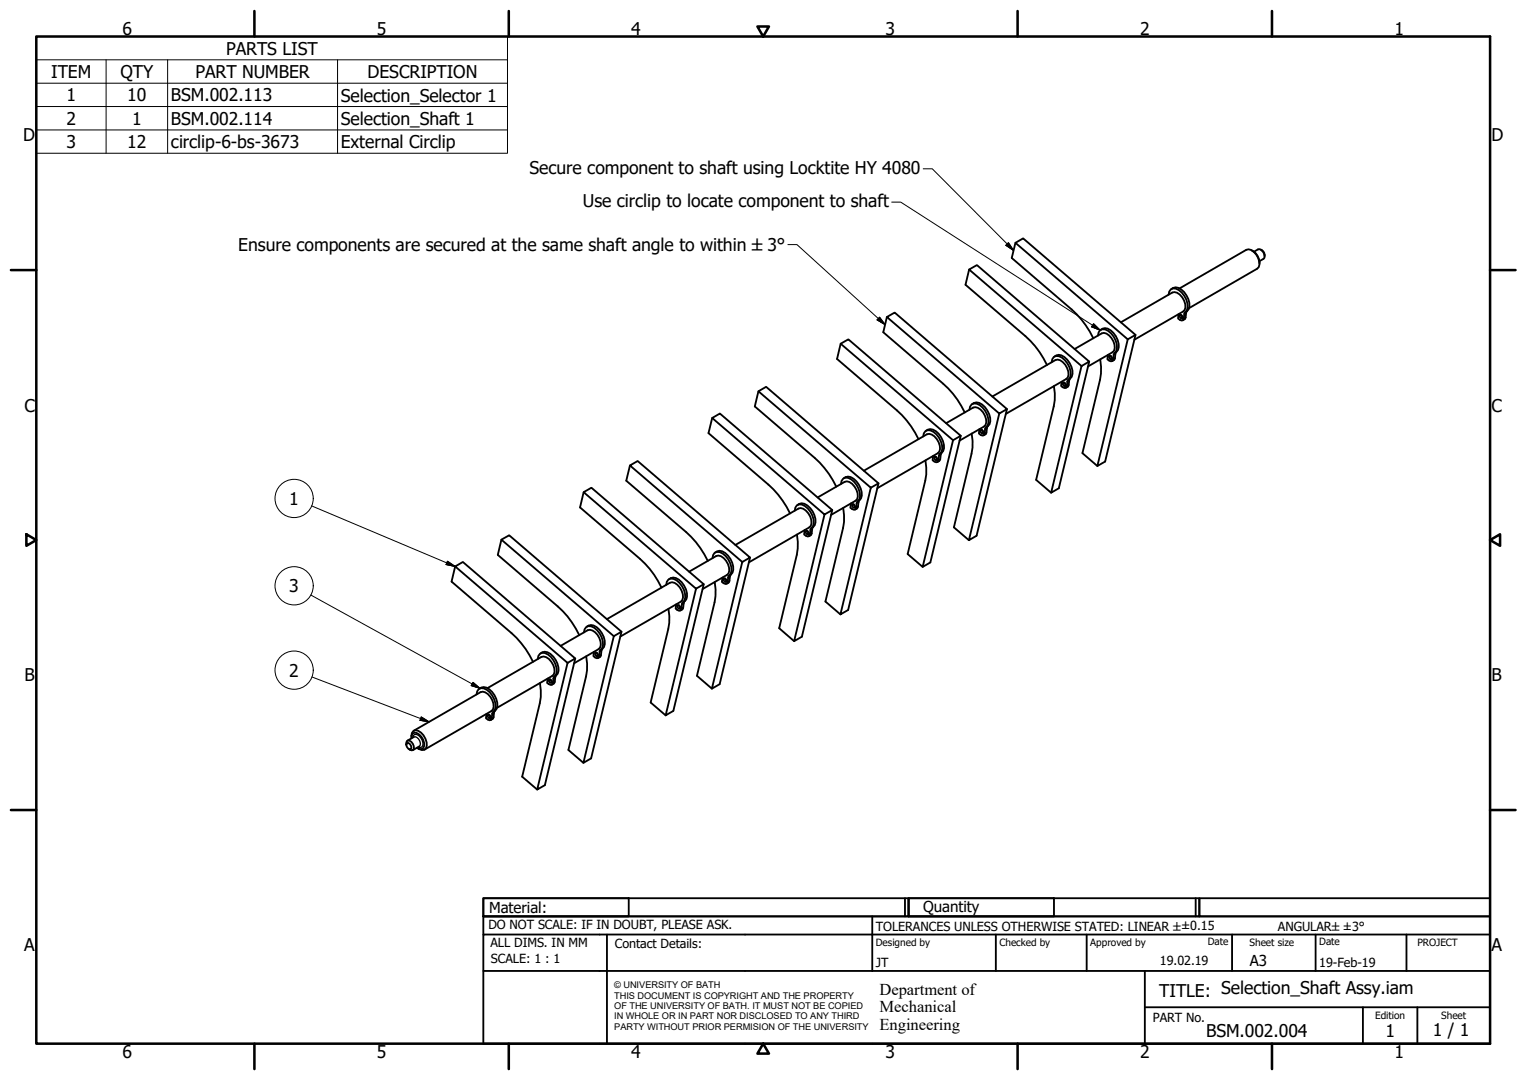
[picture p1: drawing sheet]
<svg xmlns="http://www.w3.org/2000/svg" width="420mm" height="297mm" viewBox="0 0 420 297" stroke-linecap="round" stroke-linejoin="round" font-family="sans-serif">
<!-- layer: Visible (ISO) -->
<g fill="none" stroke="#000" stroke-width=".51">
<path d="M266.7 74.1l-1 4.2 16.5 14.2a23.9 23.9 0 0 1 5.9 7.9M266.7 74.1l2.1-1.2 30.9 26.5-2.1 1.3zM279.4 66.8l-1 4.2 16.5 14.1a24.3 24.3 0 0 1 5.9 7.9M279.4 66.8l2.1-1.2 30.9 26.5-2.1 1.2zM322.3 79.5a1.99 1.99 0 0 1 2.7 .1 5.1 5.1 0 0 1 2.1 5.5 2.67 2.67 0 0 0-1 2.5l-.7 .5M324.6 79.3l18.3-10.6a2.35 2.35 0 0 1 2.8 1.3 3.7 3.7 0 0 1 .7 3.5l-.5 .4-18.7 10.8M344.4 68.9a3.9 3.9 0 0 1 2.2 3.6M345 69.2l1.2-.6a1.73 1.73 0 0 1 1.5 2.6l-1.2 .6M346.9 68.7a1.68 1.68 0 0 1 1.1 1.8M231.3 94.5l-1 4.2 16.5 14.2a24.3 24.3 0 0 1 5.9 7.9M231.3 94.5l2.1-1.2 31 26.6-2.2 1.2zM244 87.2l-1 4.2 16.5 14.1a23.5 23.5 0 0 1 6 7.9"/>
<path d="M244 87.2l2.2-1.2 30.9 26.5-2.1 1.2zM289.4 99.6a1.63 1.63 0 0 1 .9-1.6 1.63 1.63 0 0 1 1.9 .3 5.2 5.2 0 0 1 2.2 5.6 2.25 2.25 0 0 0-.8 2.3l-.2 .4-.5 .1-.9-.5 .1-1.2M290.2 98.1a1.97 1.97 0 0 1 2.7 .1 5.1 5.1 0 0 1 2 5.4 2.68 2.68 0 0 0-.9 2.6l-.7 .5M295.7 96l7.4-4.3a2.34 2.34 0 0 1 2.7 1.3 3.7 3.7 0 0 1 .7 3.4l-.4 .5-6.7 3.9M299.7 99.4l-8.4 34.9-2.1 1.2 8.4-34.8M302.1 92.3l.2-.9a1.61 1.61 0 0 1 2.6-.4 5.2 5.2 0 0 1 2.2 5.5 2.35 2.35 0 0 0-.8 2.3l-.2 .5-.4 .1-1-.6 .1-1.2M302.7 98.9l.3 1.9-.3 3.6-4.9 20.2 4.1 3.6M302.9 90.7a1.99 1.99 0 0 1 2.7 .2 5.2 5.2 0 0 1 2 5.4 2.67 2.67 0 0 0-.9 2.5l-.7 .5M305.3 97.8l.6 .4-.1 .7-.6-.5zM305.6 97.9l.4 .6M308.4 88.7l14.2-8.2a2.4 2.4 0 0 1 2.7 1.3 3.6 3.6 0 0 1 .7 3.4l-.4 .5-13.5 7.7M312.4 92.1l-8.3 34.8-2.2 1.3 8.4-34.9"/>
<path d="M321.5 81.1a1.62 1.62 0 0 1 1-1.7 1.62 1.62 0 0 1 1.9 .4 5.2 5.2 0 0 1 2.2 5.5 2.25 2.25 0 0 0-.9 2.3l-.2 .4-.4 .2-1-.6 .2-1.2M324.7 86.6l.6 .4-.1 .6-.5-.4-.1-.4zM325.1 86.7l.3 .6M196 115l-1.1 4.1 16.5 14.2a24.3 24.3 0 0 1 6 7.9M196 115l2.1-1.3 30.9 26.6-2.1 1.2zM208.7 107.6l-1 4.2 16.5 14.1a24.9 24.9 0 0 1 5.9 7.9M208.7 107.6l2.1-1.2 30.9 26.5-2.1 1.2zM254.8 118.5a2.02 2.02 0 0 1 2.7 .1 5.2 5.2 0 0 1 2 5.4 2.23 2.23 0 0 0-.8 2.3l-.8 .8M260.3 116.4l7.5-4.3a2.45 2.45 0 0 1 2.7 1.3 3.7 3.7 0 0 1 .7 3.4l-.4 .5-6.8 3.9M264.4 119.9l-8.4 34.8-2.1 1.2 8.3-34.8M266.7 112.7a1.63 1.63 0 0 1 1-1.7 1.63 1.63 0 0 1 1.9 .4 5.2 5.2 0 0 1 2.2 5.6 2.25 2.25 0 0 0-.9 2.2l-.2 .5-.4 .1-1-.6 .2-1.1M267.4 119.3l.2 2-.3 3.5-4.8 20.2 4.1 3.6"/>
<path d="M267.5 111.1a2.03 2.03 0 0 1 2.7 .2 5.1 5.1 0 0 1 2.1 5.4 2.67 2.67 0 0 0-1 2.6l-.7 .4M269.9 118.2l.6 .4 .1 .4-.2 .3-.5-.5zM270.3 118.3l.3 .6M273 109.1l17.4-10.1a2.35 2.35 0 0 1 2.7 1.3 3.7 3.7 0 0 1 .7 3.5l-.4 .4-16.6 9.6M277.1 112.5l-8.4 34.8-2.1 1.3 8.4-34.9M290 106.2l.2 2-.3 3.6-4.8 20.2 4.1 3.5M292.6 105.1l.6 .5v.4l-.1 .2-.6-.4zM292.9 105.2l.3 .6M160.6 135.4l-1 4.2 16.5 14.1a23.9 23.9 0 0 1 5.9 7.9M160.6 135.4l2.1-1.3 30.9 26.6-2.1 1.2zM173.3 128l-1 4.2 16.5 14.2a24.3 24.3 0 0 1 6 7.9M173.3 128l2.2-1.2 30.9 26.5-2.2 1.3z"/>
<path d="M219.4 138.9a1.99 1.99 0 0 1 2.8 .1 5.2 5.2 0 0 1 2 5.4 2.67 2.67 0 0 0-1 2.6l-.6 .5M225 136.8l7.4-4.3a2.34 2.34 0 0 1 2.7 1.3 3.6 3.6 0 0 1 .7 3.5l-.4 .4-6.7 3.9M231.4 133.1a1.62 1.62 0 0 1 .9-1.7 1.62 1.62 0 0 1 1.9 .4 5.3 5.3 0 0 1 2.2 5.6 2.31 2.31 0 0 0-.8 2.2l-.2 .5-.4 .1-1-.5 .1-1.2M232 139.7l.2 3.8-.2 1.8-4.9 20.1 4.1 3.6M232.2 131.5a2 2 0 0 1 2.7 .2 5.1 5.1 0 0 1 2 5.4 2.23 2.23 0 0 0-.8 2.3l-.3 .5-.5 .3M234.6 138.6l.6 .5 .1 .4-.2 .2-.6-.4zM234.9 138.7l.3 .6M237.7 129.5l17.3-10a2.41 2.41 0 0 1 2.7 1.2 3.6 3.6 0 0 1 .8 3.5l-.5 .5-16.6 9.6M241.7 132.9l-8.3 34.9-2.2 1.2 8.4-34.9M254 120a1.62 1.62 0 0 1 1-1.6 1.62 1.62 0 0 1 1.8 .4 5.3 5.3 0 0 1 2.3 5.5 2.3 2.3 0 0 0-.9 2.3l-.2 .4-.4 .2-1-.6 .2-1.2M254.6 126.6l.3 3.9-.3 1.7-4.9 20.2 4.2 3.5M257.2 125.5l.6 .5 .1 .4-.2 .2-.6-.4z"/>
<path d="M257.5 125.7l.4 .5M125.2 155.8l-1 4.2 16.5 14.1a24.9 24.9 0 0 1 6 7.9M125.2 155.8l2.2-1.2 30.9 26.5-2.1 1.2zM138 148.4l-1 4.2 16.5 14.2a23.5 23.5 0 0 1 5.9 7.9M138 148.4l2.1-1.2 30.9 26.5-2.1 1.3zM184.1 159.3a2.03 2.03 0 0 1 2.7 .1 5.1 5.1 0 0 1 2 5.5 2.6 2.6 0 0 0-.9 2.5l-.7 .5M189.6 157.2l7.5-4.3a2.34 2.34 0 0 1 2.7 1.3 3.7 3.7 0 0 1 .7 3.5l-.5 .4-6.7 3.9M196 153.5l.2-.8a1.61 1.61 0 0 1 2.6-.5 5.2 5.2 0 0 1 2.3 5.6 2.36 2.36 0 0 0-.9 2.3l-.2 .4-.4 .1-1-.5 .2-1.2M196.8 151.9a1.99 1.99 0 0 1 2.7 .2 5.2 5.2 0 0 1 2 5.4 2.68 2.68 0 0 0-.9 2.6l-.7 .5M199.2 159l.6 .5-.1 .6-.6-.4zM199.6 159.1l.3 .6M202.3 149.9l17.4-10a2.34 2.34 0 0 1 2.7 1.3 3.7 3.7 0 0 1 .7 3.4l-.4 .5-16.6 9.6"/>
<path d="M206.4 153.3l-8.4 34.9-2.1 1.2 8.3-34.8M218.7 140.4a1.61 1.61 0 0 1 .9-1.6 1.61 1.61 0 0 1 1.9 .4 5.2 5.2 0 0 1 2.2 5.5 2.35 2.35 0 0 0-.9 2.3l-.1 .4-.5 .2-.9-.6 .1-1.2M219.3 147l.2 2-.3 3.6-4.8 20.2 4.1 3.5M221.8 146l.6 .4v.6l-.6-.4zM222.2 146.1l.3 .5M229 140.3l-8.4 34.8-2.1 1.2 8.4-34.8M148.7 179.7a2.02 2.02 0 0 1 2.7 .1 5.2 5.2 0 0 1 2.1 5.5 2.23 2.23 0 0 0-.9 2.2l-.8 .8M154.3 177.6l7.4-4.3a2.45 2.45 0 0 1 2.7 1.3 3.7 3.7 0 0 1 .7 3.5l-.4 .4-6.7 3.9M160.7 173.9a1.63 1.63 0 0 1 .9-1.6 1.63 1.63 0 0 1 1.9 .3 5.2 5.2 0 0 1 2.2 5.6 2.25 2.25 0 0 0-.8 2.3l-.2 .4-.4 .1-1-.5 .1-1.2M161.5 172.3a2.03 2.03 0 0 1 2.7 .2 5.1 5.1 0 0 1 2 5.4 2.67 2.67 0 0 0-.9 2.6l-.7 .5M163.9 179.4l.6 .5v.4l-.1 .2-.6-.4-.1-.4zM164.2 179.5l.3 .6"/>
<path d="M167 170.3l17.3-10a2.35 2.35 0 0 1 2.7 1.3 3.7 3.7 0 0 1 .7 3.4l-.4 .5-16.6 9.6M171 173.7l-8.4 34.9-2.1 1.2 8.4-34.8M183.3 160.9a1.63 1.63 0 0 1 .9-1.7 1.63 1.63 0 0 1 1.9 .4 5.2 5.2 0 0 1 2.2 5.5 2.25 2.25 0 0 0-.8 2.3l-.2 .4-.4 .2-1-.6 .1-1.2M183.9 167.4l.3 2-.3 3.6-4.9 20.2 4.2 3.6M186.5 166.4l.6 .4 .1 .4-.2 .3-.6-.5zM186.8 166.5l.4 .6M193.6 160.7l-8.3 34.8-2.1 1.3 8.3-34.9M196.7 160.1l.2 2-.3 3.6-4.8 20.2 4.1 3.5M131.1 191a1.51 1.51 0 0 1 2-1.7 5.2 5.2 0 0 1 3 5.9 2.36 2.36 0 0 0-.8 2.3l-.2 .5-.4 .1-1-.5 .2-1.3M131.9 189.4a1.99 1.99 0 0 1 2.7 .2 5.1 5.1 0 0 1 2 5.4 2.23 2.23 0 0 0-.8 2.3l-.8 .7M134.1 189.3l14.9-8.6a2.39 2.39 0 0 1 2.7 1.3 3.6 3.6 0 0 1 .7 3.4l-.4 .5-15.2 8.8M134.3 196.5l.6 .4-.1 .7-.6-.4z"/>
<path d="M134.6 196.6l.4 .6M148 181.3a1.62 1.62 0 0 1 .9-1.7 1.62 1.62 0 0 1 1.9 .4 5.3 5.3 0 0 1 2.2 5.5 2.31 2.31 0 0 0-.9 2.3l-.2 .5-.4 .1-1-.6 .2-1.2M148.6 187.9l.2 3.8-.3 1.7-4.8 20.2 4.1 3.6M151.1 186.8l.6 .4 .1 .4-.1 .3-.6-.5zM151.5 186.9l.3 .6M158.3 181.1l-8.4 34.8-2.1 1.3 8.4-34.9M161.3 180.5l.2 2-.3 3.6-4.8 20.2 4.1 3.5M111.8 204.8l.1-.9 .3-.2a1.88 1.88 0 0 1 1.5 2.5l-.4 .2-.8-.4M111.9 204.4l.4-.1a1.31 1.31 0 0 1 .8 1.7l-.4 .1a1.31 1.31 0 0 1-.8-1.7zM113.2 202.8a1.43 1.43 0 0 1 .4-1.5 1.43 1.43 0 0 1 1.5-.3 4.1 4.1 0 0 1 2.1 4.8 1.53 1.53 0 0 1-2.2 0M113.2 203.1l.1-.8 .2-.5a1.76 1.76 0 0 1 2.5 .9 2.85 2.85 0 0 1 .5 3l-.5 .3h-.6l-.7-.3M113.8 201l18.4-10.6a2.37 2.37 0 0 1 2.7 1.3 3.7 3.7 0 0 1 .7 3.4l-.4 .5-18.4 10.6"/>
<path d="M113.9 202.7l-1.8 1M115.4 205.3l-1.8 1"/>
</g>
<!-- layer: Visible Narrow (ISO) -->
<g fill="none" stroke="#000" stroke-width=".36">
<path d="M306.8 98.5l-.5 .3M306.9 97.3l-.5 .3M307.2 96.8l-.5 .3M326.2 87.3l-.5 .3M326.4 86l-.5 .3M326.6 85.6l-.5 .3M271.4 118.9l-.5 .3M271.6 117.7l-.5 .3M271.8 117.2l-.5 .3M294 105.9l-.4 .3M294.2 104.6l-.5 .3M294.4 104.1l-.5 .3"/>
<path d="M236.1 139.4l-.5 .2M236.2 138.1l-.5 .3M236.5 137.6l-.5 .3M258.7 126.3l-.5 .3M258.8 125l-.5 .3M259.1 124.6l-.5 .2M200.7 159.8l-.5 .3M200.9 158.5l-.5 .3M201.1 158l-.5 .3M223.3 146.7l-.5 .3M223.5 145.5l-.5 .2M223.7 145l-.5 .3"/>
<path d="M165.5 178.9l-.5 .3M165.8 178.4l-.6 .3M188 167.1l-.5 .3M188.1 165.9l-.5 .3M188.4 165.4l-.5 .3M135.8 197.3l-.5 .2M135.9 196l-.5 .3M136.2 195.5l-.5 .3M152.6 187.5l-.5 .3M152.8 186.3l-.5 .3M153 185.8l-.5 .3M165.4 180.2l-.5 .3"/>
<path d="M113.6 202.9l.1-.6 .4-.3a2.44 2.44 0 0 1 2 3.5l-.5 .1-.5-.1M113.9 202.7a1.71 1.71 0 0 1 1.5 2.6"/>
</g>
<!-- layer: Symbol (ISO) -->
<g fill="none" stroke="#000" stroke-width=".28">
<path d="M10 16.5v-6.5h129.6v6.5M10 16.5h129.6v6.4M10 16.5v25.6h129.6v-19.2M29.2 16.5v25.6M46.1 16.5v25.6M92.9 16.5v25.6M10 22.9h129.6M10 29.3h129.6M10 35.7h129.6M245.3 55.6h2.5l54.9 35.2M254 46.4h2.5l22.4 22.5M216.8 67.3h2.5l24.2 22"/>
<path d="M277.5 66.7l1.4 2.2-2.1-1.4zM242 87.2l1.5 2.1-2.2-1.3zM300.9 89l1.8 1.8-2.3-.9zM85.7 139.1l39.5 16.7M123.1 154.4l2.1 1.4-2.5-.5zM85.5 163.6l46.6 25.7M85.8 186.2l32.3 12.3M115.9 197.2l2.2 1.3-2.5-.4zM130.2 187.7l1.9 1.6-2.4-.7z"/>
<circle cx="80.9" cy="137.1" r="5.3"/>
<circle cx="80.9" cy="161.1" r="5.3"/>
<circle cx="80.9" cy="184.3" r="5.3"/>
</g>
<!-- layer: Border (ISO) -->
<g fill="none" stroke="#000" stroke-width=".7">
<path d="M10 10h400v277h-400zM70 3v7M140 3v7M208.4 7.3h3.2l-1.6 2.7zM280 3v7M350 3v7M3 74.3h7M410 74.3h7M7.3 146.9l2.7 1.6-2.7 1.6zM410 148.5l2.7-1.6v3.2zM3 222.8h7M410 222.8h7"/>
<path d="M70 287v7M140 287v7M210 287l1.6 2.8h-3.2zM280 287v7M350 287v7"/>
</g>
<!-- layer: Title (ISO) -->
<g fill="none" stroke="#000" stroke-width=".51">
<path d="M133 247h40v5h-40zM133 247h117v5h-117zM133 257v-5h277v5M133 257h277v30h-277zM167 257v30M240 252v15M249 247v5M250 247h40v5h-40zM250 247h80v5h-80zM274 257v10M299 257v10M329 247v5"/>
<path d="M330 247h80v5h-80zM339 257v10M362 257v10M387 257v10M133 267h277M315 277h95M315 267v20M375 277v10M390 277v10"/>
</g>
<!-- layer: Symbol (ISO) -->
<path d="M276.8 67.5l2.1 1.4zM277.5 66.7l1.4 2.2-2.1-1.4zM241.3 88l2.2 1.3zM242 87.2l1.5 2.1-2.2-1.3zM300.4 89.9l2.3 .9zM300.9 89l1.8 1.8-2.3-.9zM122.7 155.3l2.5 .5zM123.1 154.4l2.1 1.4-2.5-.5zM115.6 198.1l2.5 .4zM115.9 197.2l2.2 1.3-2.5-.4zM129.7 188.6l2.4 .7zM130.2 187.7l1.9 1.6-2.4-.7z" fill="#000" stroke="#000" stroke-width=".28"/>
<g font-size="4.8">
<text x="33.7" y="9.6">6</text>
<text x="103.7" y="9.6">5</text>
<text x="173.7" y="9.6">4</text>
<text x="243.7" y="9.6">3</text>
<text x="313.7" y="9.6">2</text>
<text x="383.7" y="9.6">1</text>
<text x="62.2" y="15">PARTS LIST</text>
<text x="14.1" y="21.4">ITEM</text>
<text x="33.1" y="21.5">QTY</text>
<text x="53.8" y="21.4">PART NUMBER</text>
<text x="101.2" y="21.5">DESCRIPTION</text>
<text x="18.3" y="27.9">1</text>
<text x="35" y="27.9">10</text>
<text x="47" y="27.9">BSM.002.113</text>
<text x="93.8" y="27.9">Selection_Selector 1</text>
<text x="18.3" y="34.3">2</text>
<text x="36.3" y="34.3">1</text>
<text x="47" y="34.3">BSM.002.114</text>
<text x="93.8" y="34.4">Selection_Shaft 1</text>
<text x="6.3" y="38.9">D</text>
<text x="18.3" y="40.7">3</text>
<text x="35" y="40.7">12</text>
<text x="47" y="40.8">circlip-6-bs-3673</text>
<text x="93.8" y="40.8">External Circlip</text>
<text x="410.4" y="38.9">D</text>
<text x="145.7" y="47.8">Secure component to shaft using Locktite HY 4080</text>
<text x="160.4" y="56.9">Use circlip to locate component to shaft</text>
<text x="65.6" y="69">Ensure components are secured at the same shaft angle to within ±3°</text>
<text x="6.7" y="113.2">C</text>
<text x="410.4" y="113.2">C</text>
<text x="79.6" y="138.9">1</text>
<text x="79.6" y="162.9">3</text>
<text x="6.8" y="187.4">B</text>
<text x="79.6" y="186.1">2</text>
<text x="410.4" y="187.4">B</text>
<text x="6.7" y="261.7">A</text>
<text x="410.4" y="261.7">A</text>
<text x="319" y="274.2">TITLE: Selection_Shaft Assy.iam</text>
<text x="331.9" y="285.3">BSM.002.004</text>
<text x="381.2" y="285.3">1</text>
<text x="394.2" y="285">1 / 1</text>
<text x="33.7" y="291">6</text>
<text x="103.7" y="290.9">5</text>
<text x="173.7" y="290.9">4</text>
<text x="243.7" y="291">3</text>
<text x="313.7" y="291">2</text>
<text x="383.7" y="290.9">1</text>
</g>
<g font-size="4.6">
<text x="242" y="273.7">Department of</text>
<text x="242" y="278.4">Mechanical</text>
<text x="242" y="283.2">Engineering</text>
</g>
<g font-size="4.1">
<text x="134.6" y="251.1">Material:</text>
<text x="254" y="250.8">Quantity</text>
<text x="343.9" y="265.6">A3</text>
</g>
<g font-size="3.5">
<text x="134.4" y="255.6">DO NOT SCALE: IF IN DOUBT, PLEASE ASK.</text>
<text x="241" y="256">TOLERANCES UNLESS OTHERWISE STATED: LINEAR ±±0.15</text>
<text x="351.6" y="256">ANGULAR±±3°</text>
<text x="134.9" y="260.6">ALL DIMS. IN MM</text>
<text x="169.2" y="260.6">Contact Details:</text>
<text x="135.1" y="264.8">SCALE: 1 : 1</text>
<text x="241" y="266">JT</text>
<text x="319.2" y="265.5">19.02.19</text>
<text x="363" y="266">19-Feb-19</text>
<text x="317.2" y="281.2">PART No.</text>
</g>
<g font-size="2.8">
<text x="241" y="260.1">Designed by</text>
<text x="275" y="260.1">Checked by</text>
<text x="300" y="260.1">Approved by</text>
<text x="332.3" y="260">Date</text>
<text x="343.8" y="260.1">Sheet size</text>
<text x="363" y="260">Date</text>
<text x="390" y="260.1">PROJECT</text>
<text x="378.4" y="280.1">Edition</text>
<text x="396.6" y="280.1">Sheet</text>
</g>
<g font-size="2.5">
<text x="169" y="271.9">© UNIVERSITY OF BATH</text>
<text x="169" y="274.7">THIS DOCUMENT IS COPYRIGHT AND THE PROPERTY</text>
<text x="169" y="277.5">OF THE UNIVERSITY OF BATH. IT MUST NOT BE COPIED</text>
<text x="169" y="280.4">IN WHOLE OR IN PART NOR DISCLOSED TO ANY THIRD</text>
<text x="169" y="283.2">PARTY WITHOUT PRIOR PERMISION OF THE UNIVERSITY</text>
</g>
</svg>
